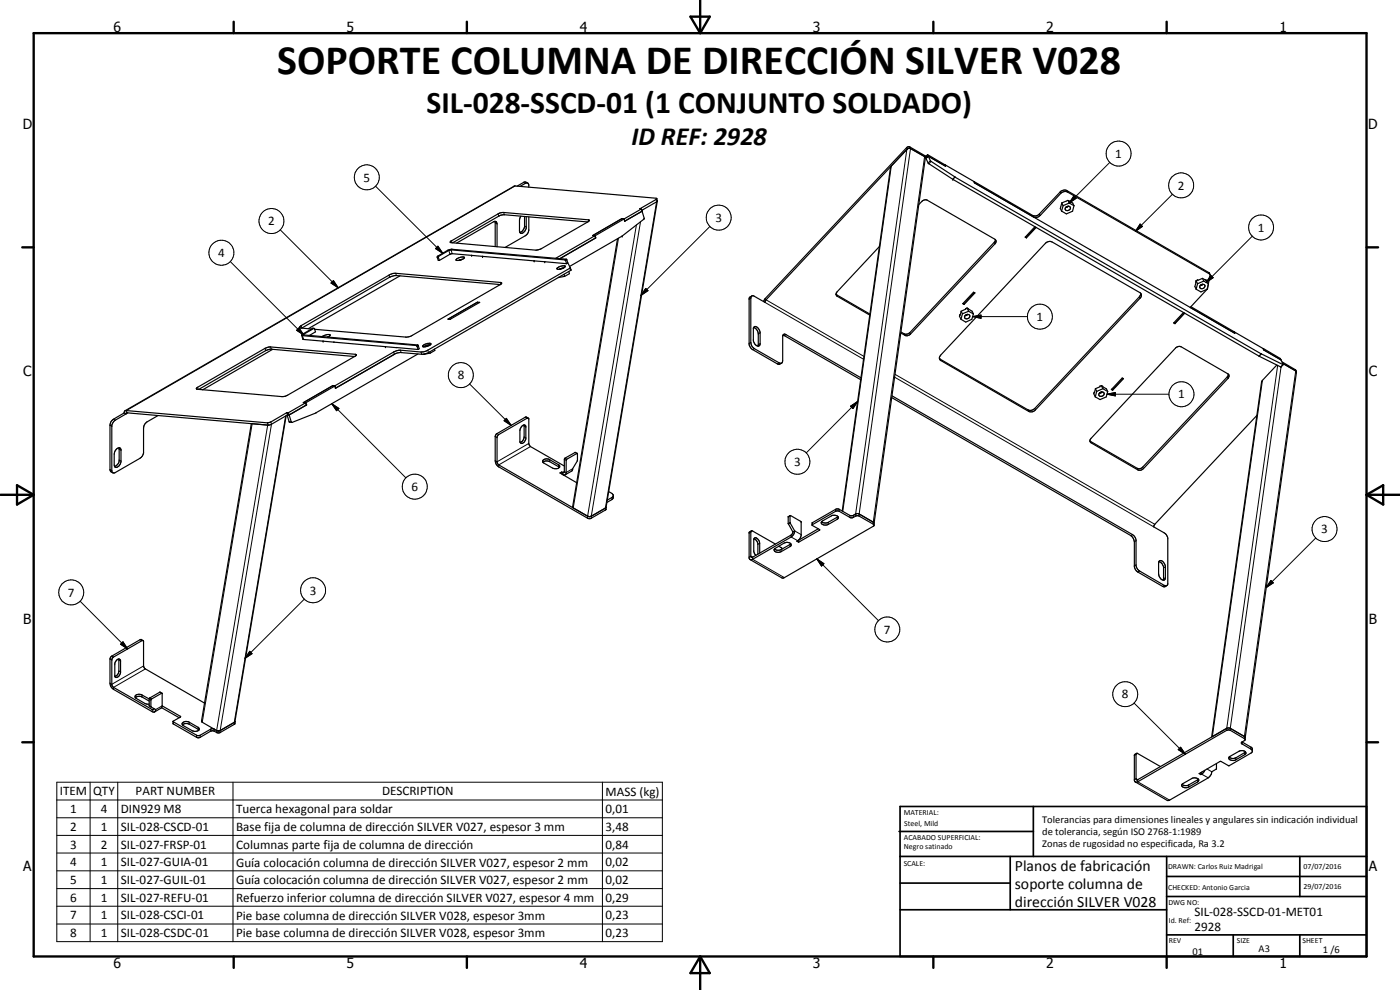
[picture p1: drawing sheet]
<svg xmlns="http://www.w3.org/2000/svg" width="420mm" height="297mm" viewBox="0 0 420 297" stroke-linecap="round" stroke-linejoin="round" font-family="sans-serif">
<g fill="none" stroke="#000" stroke-width=".35">
<path d="M158.4 54.9l-1.1-.3-2.2 1.3M158.4 54.9l.3 .5v.8M158.4 54.9h-.6l-1.7 1M197.1 59.6l.2 .7-.2 .2-4.5 2.6M197.1 59.6l-42.7-3.8-116.9 67.4M197.1 59.6h.1M197.1 59.6l-5 3M267.5 49.8l-.3 .5-14.4 103M272.2 44.7l-42.4 45.4-.2 .6-3.4-1.9h-.6M272.6 44.5l-.5 .4M272.6 44.5l-.3 .2M272.7 44.5h.4"/>
<path d="M273.1 44.5l.2 .1M273.1 44.5h-.5M273.3 44.6l4.2 2.4 .2 .5-15.4 109.5M273.3 44.5l4.9 2.8M278.4 46.4l-.6 .5-4.9-2.9-.7 .2-42.7 45.5-.4 .8M278.4 46.4l.2 .5M278.4 46.4l5.1 3 .2 .4M278.6 46.9l-.7 .6 .8 1.6 7.3 4.7 91.9 53.1 6.5 3.2 .7-.7M278.6 46.9l5.2 3-.2-.5M278.6 46.9l.7 1.5 7.3 4.7M283.6 49.4l8.7 5 .1 .5 34.8 20M283.6 49.4l-.1 .1"/>
<path d="M286.6 53.1h.1M286.6 53.1l91.9 53.1M292.3 54.5h.1M292.3 54.5l.3 .4M292.3 54.5l17.6 10.1 .8 .2 1-.4 6.6-7 .8-.3h.8l43 24.7 .2 .5M131.9 78.1l3.1-1.8 .7-.2 24.6 2.2M131.9 78.1h-.4l-.2-1.2 3.1-1.8 1.1-.3 34.5 3 .4 1.1M131.9 78.1l-.3-.9 .1-.3 3-1.8 .7-.1 34.2 3 .4 1.1M135.3 72.3l14.3-8.2 1.2-.3 26.1 2.3-.4 .4-14 8.1-1.5 .5-25.6-2.3-.3-.1zM137 72.9l11.1-6.4a.65 .65 0 0 1 .8 0 .65 .65 0 0 1 .3 .7v6.8M138.1 78l-.4 .1M138.8 77.8a1.87 1.87 0 0 1-1.9 .1l1.2-.7a.75 .75 0 0 1 1.2 .2l-1.2 .6"/>
<path d="M141.5 76.6h.1M148.5 66.4l.1 7.6M156.3 64.9l-.4 1.1 .1 3.7M157.4 64.9v3.2l-.8 1.4-.6 .2M157.9 65v3.4a1.7 1.7 0 0 1-1.7 1.6l-.2-.3M158.7 65.1v4.1l-.5 1-6.6 4M160.3 78.3l3.2 .2M163.5 78.5h.1M163.5 78.5l6.5 .6M170.4 78.9h.1M170.4 78.9l-.4 .2M170.4 78.9l.7 1.4"/>
<path d="M176.3 66.6l-25.3-2.2-1.3 .5-13.9 8M176.9 66.2h-.1M178 70.7h.1M178 70.7h.6M178.5 70.7l.2 .7-10.6 6.2 10.7-6.2M178.5 70.7l-11.7 6.8M178.6 70.7l.2 .7M178.7 71.4h.1M185.3 71.7l-13.4 80.3 .1 .4 4.9 2.6M186.6 65.6l-8.8 5.1h.7M186.6 65.6l.8 .1M186.6 65.6l.1 .1"/>
<path d="M187.3 65.7l-8.7 5M187.3 65.7h-.7l-8.6 5M187.4 65.7v.6M192.1 62.6h.1M192.1 62.6v.1M192.1 62.7h.1M192.1 62.7h.4M192.5 62.7l.2 .7M192.5 62.7l-5.1 3M192.7 63.4l-5.2 3-.2-.7M192.7 63.4l.6 2.3-6.6 5.1-15.7 9.1M197.3 60.4l-15.4 91.8"/>
<path d="M263.9 74l-12.7 13.5-.3 .8M275.7 61.4l.9-.9a1.45 1.45 0 0 1 1.7-.4l20.2 11.7a.83 .83 0 0 1 .1 1.4l-25.3 27a1.42 1.42 0 0 1-1.7 .4l-1.3-.7M298.7 71.9l-.1 .6-25.6 27.3-.6 .4-.7 .1-1.3-.7M308 71.2v.2M310.1 65.1a1.83 1.83 0 0 0 2.1-.5l6.3-6.8 .9-.3h.8l42.9 24.8M310.6 68l-2.9 3.2 .3 .2M310.8 68.2l-2.8 3-.2-.2M311 68.2l-3 3.2M313.7 73l1-.5 1.1 .1 26.3 15.2a1.01 1.01 0 0 1 .1 1.7l-31.4 33.5-1 .6-1.1-.2-26.3-15.2a1.01 1.01 0 0 1-.1-1.6zM318.2 62.5l.4 .8M318.7 60.9l-.4 1.2M318.7 60.9l.4 .8"/>
<path d="M319.1 61.7l-.5 1.6M320 60.3l-1.3 .6M320.5 60.1l.4 .8M320.6 61.8a.58 .58 0 0 1 .6 .4 .58 .58 0 0 1-.2 .7l-.3 .2h-.8l-.3-.4 .3-.5M320.6 61.8l-.7 .4M320.6 61.8l-.8 .4M320.9 60.3l1 .6 .4 .8M320.9 60.9l1.4 .8M320.9 60.9l-1.8 .8M322.3 61.7l-.4 1.7-1.9 .8-1.4-.9M327.1 74.9l8.8 5.1M335.9 79.9l34.7 20.1-.2-.4"/>
<path d="M90.5 98.4h.1M93.5 98.7l-3.4-.3-.2-.3 27.9-16 1-.1 31.5 2.8 .3 .2-27.9 16-.8 .2-27.5-2.4M94.3 98.6l-.5-.1-3 1.7-.2 .4M120 82.8l-27.4 15.8M134.6 95.7v.1M134.6 95.7l.6 .1M143.3 90.7l-8.9 5.1h.7M143.3 90.7h.7l-8.9 5.1M143.3 90.7h.1M143.8 90.8l-.6-.1-8.6 5M150.1 85.4l-31.8-2.7-1.4 .5-26.3 15.2M167.2 80.5a2.82 2.82 0 0 1 2.4-.6l-.1 .3-.8 .4a1.32 1.32 0 0 1-1.6 0z"/>
<path d="M169.1 80.4l-1.2 .4M169.3 82.3l.1 .6M169.4 82.9l-1.8 .3M170.7 81.4l.2 .7-1.5 .8M171.1 80.3l.2 .8-42.9 24.8-1.4 .4-6.8-.6-1.4 .3-18.1 10.5-.2-.7M171.1 80.3l-42.9 24.9-1.6 .4-6.4-.5-1.3 .2-18.4 10.4M225.6 88.8l-.3 .7v13.2l.2 .8 .9 1.1 7.4 4.3 .8 .1M225.6 88.8l-.6 .4-.2 .4 .1 14 .8 1.2 7.6 4.4 .6 .1 .7-.3M226.1 98.3a2 2 0 0 1 1.5 1.9l-.1 3.7M226.1 98.3a1 1 0 0 1 1.7 .5l.3 1.1v3.2a.68 .68 0 0 1-.4 .7 .68 .68 0 0 1-.8-.2l-.8-1.4zM250.9 88.3l.4 .6 9.7 5.6M250.9 88.3l10.2 5.9"/>
<path d="M288.4 93.4l-.5 1.5 .5 .9M288.4 93.4l.4 .7M288.8 94.1l-.4 1.7M289 91.1l.3 .1M289.3 91.2v.2M289.7 94.7l.9-.3a.77 .77 0 0 1 .1 1.1 .77 .77 0 0 1-1.1 0l-.1-.5zM290.2 92.4l-1.8 1M290.2 92.4l1.5 1 .4 .8M290.2 92.4l.5 1M290.3 94.4l-.5 .2M290.4 94.3l-.8 .4M290.7 93.4l1.4 .8"/>
<path d="M290.7 93.4l-1.9 .7M292.1 94.2l-.4 1.6-1.9 .8-1.4-.8M292.2 87.7l.4 .2-3.3 3.5-.3-.3zM292.4 87.8l-3.1 3.4M342.3 88l-.3 1-31.5 33.6-.9 .5-1.1-.1-26.6-15.4M352.3 96.8l.3 .1M352.5 96.9l.1 .2M355.2 93.8l-3 3.1 .4 .2M355.4 93.9l-2.8 3M355.5 94l-2.9 3.1M359 84.2l-.4 1.8 .4 .8M359 84.2l.4 .9"/>
<path d="M359 86.8l1.4 .8 1.9-.8M359.4 85.1l-.4 1.7M360.1 85.8a.76 .76 0 0 1 .8-.5 .76 .76 0 0 1 .7 .7 .75 .75 0 0 1-.9 .7 .75 .75 0 0 1-.6-.9zM360.9 85.3l-.6 .3M360.9 83.5l1.3 .7 .5 .9M360.9 83.5l-1.9 .7M360.9 83.5l.4 .8M361 85.3l-.8 .3M361.3 84.3l1.4 .8M361.3 84.3l-1.9 .8M362.3 86.8l-5.1 5.4 13.3 7.7-.2-.4-12.9-7.5M362.7 85.2l-.4 1.6"/>
<path d="M362.7 85.1l-.4 1.7M363.1 82.3l-.4 2.8M370.4 99.6l8.6 5 .3 .4 5.2 3M370.4 99.6h.1M59 116.4l21.4-12.2 26.2 2.1 .4 .2-21.3 12.4-1.1 .1-25.3-2.2h-.3zM81.8 104.8l-21 12.2M90.5 100.6l.5 1.3 9.2 .8M90.6 100.6l34.4 3.1 .5 1.2M92.8 100.7l1.9-1.1-.4-1-3.3 1.9 34.4 3 .4 1.1-.3 .3M96.7 101l.6-.3a1.69 1.69 0 0 1 1.8-.1l-.8 .5M98.5 101.1h-.3M99.9 115.7l-8.9 5.1 .7 .1"/>
<path d="M99.9 115.7h.6M99.9 115.7v.1M100.2 102.7l18.7 1.6M100.2 102.7h.1M100.5 115.8l-8.7 5M100.5 115.8h-.7l-8.7 5M100.5 115.7l.2 .8M106.5 107l-25.7-2.2-1.1 .4-20.1 11.6M106.9 106.4h.1M118.9 104.3l6.6 .6M118.9 104.3h.1M125.4 106.2l-30.6 17.7-7.3 2.8"/>
<path d="M127 103.6l1.1-.5a.83 .83 0 0 1 1.2 .2 2.82 2.82 0 0 1-2.5 .6zM128.9 103.7l-1.4 .4M129 105.6l.1 .4M129.1 106l-1.9 .3M129.2 103.5h-1l-1.1 .6M130.4 104.7l.1 .5-1.4 .8M235 100.6l23.3 13.3M235 100.6l.4-.4 .5 .2 22.5 13M235 100.6l-.1 7.6-.3 .8M267.6 119.3l71.8 41.4 .7 .8 .3 1.1v7.5l.3 .8 .7 .7 7.9 4.5 1-.5 .2-.3v-13.8a2.1 2.1 0 0 0-1.1-1.6l-3.2-1.8 .4-.8 30.6-32.7M267.7 118.7l72.2 41.7 .7 .8 .3 .8v7.8l.5 1 8 4.8 .6 .2M328.7 116.6l-.5 1.5 .5 1"/>
<path d="M328.7 116.6l.4 .8M329.1 117.4l-.4 1.7M330.1 117.8a.7 .7 0 0 1 1.2 .2 .7 .7 0 0 1-.7 .9h-.4a.6 .6 0 0 1-.4-.5 .6 .6 0 0 1 .3-.6zM330.5 115.7l-1.8 .9M330.5 115.7l1.6 1 .3 .8M330.5 115.7l.5 .9M330.6 117.6l-.6 .3M330.7 117.6l-.8 .4M331 116.6l1.4 .9M331 116.6l-1.9 .8M332.4 117.5l-.4 1.6-1.9 .8-1.4-.8M333.6 116.8l.2 .1"/>
<path d="M333.8 116.9l.1 .2M336.8 113.4l.4 .2-3.3 3.5-.4-.2zM337 113.5l-3.2 3.4M353 104.3l.9-.4 .6 .2 14 8 .3 .5v.3l-.3 .6-25.3 27.1-.9 .5h-.6l-14.2-8.2-.4-.8zM368.6 112.3l-.3 .8-25.8 27.4-.4 .1-.8-.1-14.2-8.2M378.5 106.2h.1M378.5 106.2l6.6 3.2-.6-1.4M379.1 104.6l5.1 3 .3 .4M379.1 104.6l.2 .4M379.1 104.6h.1M383.2 109.5l-4.6 5.1-15 106.5M384.8 108.6l4 2.3 .3 .6"/>
<path d="M385 109.1l3.9 2.2M388.9 111.3l.2 .2M388.9 111.3l.1 .1M389 111.5l.1 .1M389.1 111.8l-15.4 109.5M389.1 111.5v.3M389.1 111.8l-.1 .1M35.7 134.4l.1 3.9a2.06 2.06 0 0 1-1.4 1.7M35.7 134.4h.3l.3 .5v3.7a1.65 1.65 0 0 1-1.7 1.6l-.2-.2M35.7 134.4a1.9 1.9 0 0 0-1.4 1.9l.1 3.7M37.2 123.9l-3.3 2-.8 1.2-.1 13.8 .2 .5 .7 .5M37.2 123.9l.6 .3"/>
<path d="M37.5 123.2l42.8 3.7 1-.3 4.8-2.8h.5M37.5 123.2l-.3 .7M37.8 124.2l.3-.3 42.4 3.7 1-.3 4.8-2.8h.5M37.8 124.2l-3.4 2-.8 1.2v14l.3 .5M47.4 124.7l-3.5 2-.6 .9-.2 .8v7.5l-.5 1-.6 .6-7.6 4.4h-.5M75.4 127.1l-14.9 89.2 .2 .4 4.3 2.5M75.7 127.1l4.6 .5M85.9 124.7l-15.4 92.5-4.6 2.7h-.7l-.9-.5-.7-.1-3.9 2.1-.7-.2-7-4M86.2 124.6l.6 2 .8 .1M86.6 123.8l.2 .7M86.8 124.5l.7 2.2M91.1 120.8h.1"/>
<path d="M91.1 120.8h.7M91.7 120.9l.2 .6-5.1 3M91.7 120.9l-5.1 2.9M91.8 120.8l.2 .7M91.9 121.5h.1M92 121.5l-5.2 3M156.5 128l.7-.5 .6 .3v3.8a1.16 1.16 0 0 1-.5 1.1 1.16 1.16 0 0 1-1.2 .1l-.1-3.6zM157.3 127.5v3.6a1.85 1.85 0 0 1-1.2 1.7M158.5 125.5h-.3l-8.8 5.1-.2 .5 .1 8 .4 .4 27 15.5M158.5 125.5l-.5-.4-.4 .1-8.7 5.1-.3 .6v7.4l.7 1.4 27.2 15.9h.8l4.4-2.6 .2-.1v-.8M158.5 125.5l.2 .1v7.6l.3 .5 10.4 6.1M163 138.7l.7-.4h.8l3.4 2"/>
<path d="M163 138.1a1.66 1.66 0 0 1 2-.2l2.6 1.5a.65 .65 0 0 1 .3 .9 .65 .65 0 0 1-.8 .3l-1.2-.1-2.9-1.7-.2-.3zM173.1 136.1l-3.1 1.8-.1 4.1-.3 .5M173.2 136l.1 .1M173.2 136l-.1 .1M173.3 136.1a4.9 4.9 0 0 1-1.4 4.5l-.3 .8-2 1.1M173.3 136.1l-.7-.4-3.1 1.8-.1 4.1-.3 .3-.5-.3M168.6 141.6v.6M168.6 141.6l-.5 .3 4.9 2.9M168.9 142.4l.7 .1M176.7 155h.2M181.7 152.4l-4.8 2.6M181.8 152.4h-.1"/>
<path d="M181.9 152.2l-.2 .2M182.7 147.5l1.4 1v.9l-2 1.3M184.1 148.8l-1.9 1.3M225.5 159.3l-.7 .5v7.6l.3 .5M225.5 159.3l-.2 .3v7.3l.2 .4 11.9-6.8 .5-.9M225.5 159.3l7.2 3.9M237.1 154.7l3.3 1.9v4.1l-.3 .8-.5 .6M237.1 154.7a4.7 4.7 0 0 0 1.4 4.6M237.1 154.7l-.6 .3v2.1l1.4 2.5M238.5 159.3l-.3 1-.8 .8-11.5 6.7-.8 .1M238.5 159.3l-.6 .3M243.7 157.6h.1"/>
<path d="M243.7 157.5l7.1-4.1 .7-.1 3.8 2.1 .6-.1 1.2-.6 .6 .1 4.4 2.5 .2 .3M243.8 157.6l2.2 1.4-6.3 3.7M245.6 158.7l-5.9 3.4M246.5 156.6l3.2-1.9 .9-.1a.7 .7 0 0 1 .8 .4 .7 .7 0 0 1-.2 .8l-2.6 1.6a1.38 1.38 0 0 1-2.1-.7zM251.5 155l-2.9 1.7a1.75 1.75 0 0 1-2-.2M256.1 154.6l-.9 .1-3.3-1.9-.8-.1-7.3 4.1-.1 .8M256.1 154.6l1.4-.5 4.8 2.9M256.8 154.2l-.7 .4M262.3 157.6l-27.3 15.9-9.9-5.6M262.3 157v.6M226.3 161.7l.6 .3 .5 1.1v3.2M228 166v-3a1.41 1.41 0 0 0-1.6-1.5l-.2 .3v3.7l.7 1.1"/>
<path d="M232.5 164.6l2.8-1.7a1.27 1.27 0 0 1 2.1 .8l-3 1.8a1.38 1.38 0 0 1-2.1-.6zM233.7 163.9l1.1 .8M237.3 163.2l-3.3 1.9h-.8l-.8-.4M239.6 162.1h.1M239.6 162.1l-.5 .3 .6 .3M239.7 162.1v.6M347.8 168.5l1 .7 .4 .7v4.2M347.9 168.4l.3-.2a1.73 1.73 0 0 1 1.5 1.9v3.7a1 1 0 0 1-1.7-.6l-.3-1zM35 198l.8-.3 .4 .5v3.6a1.36 1.36 0 0 1-1.6 1.4l-.2-4zM35.6 197.7v4.1l-.6 .9-.5 .3M43 192.2l.1 7.6 .4 .8 17.9 10.3M43 192.2h-.4l-8.9 5.3-.1 8 .5 .7 11.7 6.8 .4-.4"/>
<path d="M43 192.2l-.7-.3h-.3l-8.8 5.3-.2 .5 .1 7.8 1 1.3 11.6 6.7 .7 .1M40.6 209.3l.6-.3h1l2.6 1.4M44.8 209.7v2.1l.6 .3M44.8 209.7l-2.2-1.2a1.32 1.32 0 0 0-2.1 .7l3 1.9 1.3 .1M45.4 212.1l1.3 .8-.3 .7M48.5 212.3l5.3 3M48.6 208l-3.2 1.8v2.3M48.6 208l.1 3.8M48.6 208l-.6-.3-3.2 2M48.7 211.8l5.5 3.3-2.3 1.4M48.7 211.8l-.4 .7-1.9 1.1M51.9 216.5l.1 .7"/>
<path d="M51.9 216.5l7.2 4.2h.8l3.5-2h.8l.8 .5M52 217.2h.1M54.7 217l.2-.3a1.6 1.6 0 0 1 1.9 0l2.7 1.5a.61 .61 0 0 1 .3 .7 .61 .61 0 0 1-.7 .5l-.7 .1-.7-.3-2.7-1.5-.3-.2zM54.8 217.5l.8-.4h.7l3.4 1.9M70.4 216.7l-4.3 2.5h-1.1M70.5 216.6l-.1 .1M70.5 216.5l-.1 .2M368.2 218.5l.9-.1 4.6 2.9M368.2 218.5l-4.4 2.5M368.2 218.5l-27 15.5-.3-.2 .2-7.7M341.1 226.1l-.7 .5v7.6l.3 .4M341.1 226.1l.2-.1 7 4"/>
<path d="M354.8 235.2l2.9-1.6a1.19 1.19 0 0 1 1.2-.3 1.19 1.19 0 0 1 .8 1.1l-2.9 1.7a1.35 1.35 0 0 1-2.1-.6zM359.7 233.8l-3.4 1.9h-.8l-.8-.4M360.4 231.8v.6M361.6 231.1l-.8 1.1-.4 .2M365.1 229.1v1.6l-1.4 .9-.2 .7-.9 1.1-11.8 6.8h-.5l-9.6-5.6M366.4 228.5l-6.5 3.6 .5 .3M366.4 228.5h.1M368.8 227.2l3-1.8a1.28 1.28 0 0 1 2.1 .7l-3 1.9a1.65 1.65 0 0 1-2.1-.5zM372.8 222.6l-.3 .3 .1 .2 3 1.8 .3 .4M372.8 222.6l2.8 1.7 .3 1M373.7 221.9l-4.5-2.8h-1l-26.8 15.5h-.7M373.7 221.9l-.9 .7"/>
<path d="M373.7 221.3v.6M373.8 225.6l-2.9 1.8a1.82 1.82 0 0 1-2-.2M375.9 225.3l-.3 .5-6.7 3.9-2.4-1.2"/>
</g>
<g fill="none" stroke="#000" stroke-width=".3">
<path d="M112.7 55.9l20.2 20.1M154.6 55.8l-116.7 67.4 .2 .7M157.1 54.7l.5 .3M196.9 59.9l.2 .6M267.5 49.8l-14.6 103.6M272.1 44.3l.1 .4M272.1 44.9l-15.3 109.3M273.1 44.1l.2 .5-15.5 110.3M277.5 47l-15.4 110.3M277.8 46.9l.2 .4M278 46.8l.2 .4M279.2 48.2l-.7 .7"/>
<path d="M279.4 48.4l-.6 .7M286.6 53.1l-.6 .7M318.2 57.6l.1 .4M320.2 57.2l.2 .4M322.3 58.8l.7 .7-2.1 1.4zM333.1 48.7l-12.2 12.2M351.9 58.3l-11.1 11.1M69.1 78.5l22 22M84.1 69l17.4 17.4M130.7 74.6l.7-.7 1.5 2.1zM131.2 77.2h.4M131.3 76.9h.4"/>
<path d="M131.4 73.9l1.5 2.1-2.2-1.4zM134.4 75.1h.3l.3 1.2M135.5 72.3l.2 .5M135.7 74.8l-.3 .2 .3 1.1M148.6 66.8l.6 .4M149.5 64.2l.2 .7M151.2 63.8l.2 .6M157.4 67.8l.5 .3M169.9 77.8l-.4 .2M170.1 78l-.4 .2M176.6 66l.1 .4M185.6 71.5l-13.6 80.9"/>
<path d="M191 67.5l-14.7 87.4M192.1 62.6v.1M192.2 66.5l-14.8 89M192.8 63l-.1 .5M197.1 60.5l-15.4 92.5M213.1 67.9l-20.7 20.7M298.4 72.7l.2 .5M309.9 64.6l.2 .5M311.9 64.2l.3 .4M318.3 62.1l-.1 .4M320 60.3l.5-.2 .4 .2M342.2 67.2l.6 .7-2 1.5z"/>
<path d="M375.8 70.9l-13.8 13.9M89 99.1l.7-.7 1.4 2.1zM89.7 98.4l1.4 2.1-2.1-1.4zM90.4 97.7l.2 .7M93.8 98.5l.4 .1M99.3 84.9l.8-.7 1.4 2.2zM100.1 84.2l1.4 2.2-2.2-1.5zM116.7 82.5l.2 .7M118.8 82l.1 .7M150.2 84.8l.1 .5M171 80.5l.2 .7M193.8 86.5l.7 .7-2.1 1.4z"/>
<path d="M225.3 89.5l-.5 .3M228.1 99.9l-.5 .3M229.6 90.7l29.6 17.1M229.7 89.5l.2 .5 29.4 16.9M251.1 88.5l.2 .4M273 99.8l.3 .4M291.9 95l2.5-.5v1zM291.9 95h16.4M342 89l.2 .5M362.8 81.8l.2 .4M363.4 82.6l.7 .7-2.1 1.5zM59.3 116.2l.2 .6"/>
<path d="M79.5 104.5l.2 .7M81.2 104.1l.2 .7M90.8 100.2l.4 .3M91.1 100.5l-.3 .2 .3 1.2M106.6 106.3l.2 .5M118.1 105.6l.3 .7M120.2 105.1l.2 .7M125.3 103.5l-.3 .2M125.5 103.8l-.3 .1M126.4 105.6l.2 .7M128.4 105.1l.2 .7M140.9 115.2l12.5 12.4"/>
<path d="M225.3 102.7l-.5 .3M226.4 104.6l-.5 .3M228.1 103.1l-.5 .3M233.8 108.9l-.5 .3M235.9 100.4l-.5 .3M268.5 113.2l77.7 44.9M268.6 112.3l78 45M271.3 100.2l.3 .4M282.2 107.8l.2 .4M332.2 118.3l2.5-.5v1zM332.2 118.3h18.6M368.3 113.1l.2 .4"/>
<path d="M377.9 106.8l.6-.6-.6 .7M378.9 114.1l-15.1 106.9M383.4 109.6l-15.2 109.5M384.5 110.1l-15.3 109M385 109.4l-.6 .7M388.7 110.9l.2 .4-15.4 110.3M33 127.6l.6 .3M34.1 125.8l.5 .3M35.8 138l.5 .3M35.8 134.8l.5 .3M38.4 123.9l-.6 .3M75.7 127.1l-15 89.6"/>
<path d="M80.3 126.9l.2 .7M80.3 127.6l-15.3 92.2M81.3 126.6l.2 .7-15.4 92.5M85.7 124.8l-15.4 92.5M86.1 123.8l.2 .7M86.2 123.8l.2 .7M86.8 126.5l.6 .1M99.6 121.2l2.1 1.4-.7 .6zM99.6 121.2l22.2 22.2M148.6 131l.6 .3M149.2 130.1l.5 .3M152 125.5l1.4 2.1-2.1-1.4z"/>
<path d="M157.3 127.8l.5 .3M157.3 131.1l.5 .3M157.6 125.2l.6 .3M158.7 133.1l-9.5 5.5-.6-.3M159.2 134l-9.5 5.5v.6M165 137.9v.6M167.6 139.4v.6M169.4 137.8l.5 .3M169.6 137.5l.5 .3M172.6 135.8l.5 .3M255.3 121.9l2.1-1.4-1.4 2.1zM257.4 120.5l-15.4 15.4"/>
<path d="M308.5 123l.2 .4M310.5 122.6l.3 .4M327.3 132.5l.2 .4M33 140.9l.6 .3M171.9 140.6l-2 1.2-.5-.3-.5 .3v.6M176.3 154.9v.6M183.6 149.3v.6M225.3 159.6l-.5 .3M237.1 156.8l-.6 .3M237.1 154.8l-.6 .3M237.1 156.9l-.5 .3M238.5 159.3l1.9 1.1"/>
<path d="M243.8 156.8v.6M245.9 158.9v.2M248.6 156.7v.7M250.8 152.8v.6M251.2 155.2v.6M251.9 152.8v.6M255 154.6v.6M256.1 154.6v.6M256.8 154.2v.7M341.3 140.5l.1 .5M342.9 140.2l.3 .4M91.3 179.7l-17.8 17.8"/>
<path d="M224.8 167.2l.5-.3 .6 .3v.6l9.5 5.5M228 163l-.6 .3M234.4 164.9v.6M237.1 163.4v.6M237.4 160.5v.6l2 1.1M245.1 167.7l2.2 1.4-.8 .7zM245.1 167.7l18.5 18.5M339.9 160.4l-.5 .3M340.9 162.3l-.5 .3M340.9 169.5l-.5 .3M342 171.3l-.6 .3M349.4 175.6l-.5 .3"/>
<path d="M349.7 173.4l-.5 .3M349.7 170.1l-.5 .3M381.4 174.2l.7 .7-2.1 1.4zM394.9 161.4l-14.9 14.9M24 180.4l14.3 14.3M33 197.7l.6 .3M33.6 196.8l.5 .3M35.7 198l.5 .4M36.2 193.3l.7-.7 1.4 2.1zM36.9 192.6l1.4 2.1-2.1-1.4zM42 191.9l.6 .3M43.1 199.8l-9.5 5.5-.6-.3"/>
<path d="M75 195.4l.6 .7-2.1 1.4zM35.7 201.3l.5 .3M42.6 208.5v.6M43.6 200.7l-9.5 5.5v.6M44.8 211.7l.5 .3M44.8 209.7l.5 .4M44.9 209.4l.6 .3M46.2 212.6l-.5 .3v.6M48 207.7l.5 .3M48.7 211.8l-2 1.1M52 216.6v.6M54.1 214.9v.2"/>
<path d="M56.8 216.7v.6M59.5 218.2v.6M63.2 218.8v.6M64.3 218.8v.6M340.3 210.9l15.5 15.4M17 234.7h181.8v47.8h-181.8zM27 234.7v47.8M35.3 234.7v47.8M59 220.6v.6M60.1 220.6v.6M69.9 234.7v47.8M180.8 234.7v47.8"/>
<path d="M340.4 233.9l.5-.3 .5 .3v.7l9.6 5.5M340.9 226.4l-.5 .3M353.6 224.9l.7-.7 1.5 2.1zM356.8 235.5v.6M359.4 234v.6M360.6 231.6v.7l2 1.1M362.2 230.7l1.5 .9M370.9 227.4v.6M372.8 222.6v.6M373.5 225.8v.6M375.4 224.2v.5M17 240h181.8"/>
<path d="M17 245.4h181.8M17 250.7h181.8M17 255.9h181.8M17 261.3h181.8M17 266.6h181.8M17 271.9h181.8M17 277.2h181.8"/>
<circle cx="110.1" cy="53.2" r="3.8"/>
<circle cx="335.7" cy="46.1" r="3.7"/>
<circle cx="354.5" cy="55.6" r="3.7"/>
<circle cx="66.5" cy="75.8" r="3.8"/>
<circle cx="81.5" cy="66.3" r="3.7"/>
<circle cx="215.7" cy="65.3" r="3.7"/>
<circle cx="378.5" cy="68.2" r="3.7"/>
<circle cx="312.1" cy="95" r="3.8"/>
<circle cx="138.3" cy="112.6" r="3.7"/>
<circle cx="354.6" cy="118.3" r="3.8"/>
<circle cx="239.3" cy="138.6" r="3.8"/>
<circle cx="124.5" cy="146" r="3.8"/>
<circle cx="397.5" cy="158.7" r="3.7"/>
<circle cx="21.4" cy="177.7" r="3.8"/>
<circle cx="94" cy="177.1" r="3.7"/>
<circle cx="266.3" cy="188.9" r="3.8"/>
<circle cx="337.7" cy="208.3" r="3.7"/>
</g>
<g fill="#000">
<circle cx="286" cy="53.8" r=".18"/>
<circle cx="141.6" cy="76.6" r=".18"/>
<circle cx="144.8" cy="76.9" r=".18"/>
<circle cx="160.3" cy="78.3" r=".18"/>
<circle cx="163.5" cy="78.5" r=".18"/>
<circle cx="186.7" cy="70.8" r=".18"/>
<circle cx="97" cy="102.4" r=".18"/>
<circle cx="115.7" cy="104" r=".18"/>
<circle cx="173.3" cy="136.1" r=".18"/>
</g>
<g fill="none" stroke="#000" stroke-width=".71">
<path d="M10.1 9.9h400v277.1h-400zM70.1 6.5v3.4M140.1 6.5v3.4M207.2 5h5.8l-2.9 4.9zM210.1 0v9.9M280.1 6.5v3.4M350.1 6.5v3.4M6.7 74.2h3.4M410.1 74.2h3.5M.1 148.5h10M5.1 145.6l5 2.9-5 2.9zM410.1 148.5h10"/>
<path d="M410.1 148.5l5-2.9v5.8zM6.7 222.7h3.4M410.1 222.7h3.5M70.1 287v3.4M140.1 287v3.4M210.1 287v10M210.1 287l2.9 5h-5.8zM280.1 287v3.4M350.1 287v3.4"/>
</g>
<g fill="none" stroke="#000" stroke-width=".51">
<path d="M269.8 249.5h40.3M270.1 242h140v45h-140zM270.1 257h140M303.2 257v16M310.1 242v15M350.1 257v30M390.1 257v12M270.1 265h33.1M270.1 273h80M350.1 269h60M350.1 263h60M350.1 280.5h60"/>
<path d="M370.1 280.5v6.5M390.1 280.5v6.5"/>
</g>
<g fill="#000">
<path d="M322.3 58.8l.7 .7-2.1 1.4zM131.4 73.9l1.5 2.1-2.2-1.4zM342.2 67.2l.6 .7-2 1.5zM89.7 98.4l1.4 2.1-2.1-1.4zM100.1 84.2l1.4 2.2-2.2-1.5zM193.8 86.5l.7 .7-2.1 1.4zM291.9 95l2.5-.5v1zM363.4 82.6l.7 .7-2.1 1.5zM332.2 118.3l2.5-.5v1zM99.6 121.2l2.1 1.4-.7 .6zM152 125.5l1.4 2.1-2.1-1.4zM255.3 121.9l2.1-1.4-1.4 2.1z"/>
<path d="M245.1 167.7l2.2 1.4-.8 .7zM381.4 174.2l.7 .7-2.1 1.4zM36.9 192.6l1.4 2.1-2.1-1.4zM75 195.4l.6 .7-2.1 1.4zM353.6 224.9l.7-.7 1.5 2.1z"/>
</g>
<text font-size="12.6" x="83.2" y="22.2">SOPORTE COLUMNA DE DIRECCIÓN SILVER V028</text>
<text font-size="9.4" x="128" y="34">SIL-028-SSCD-01 (1 CONJUNTO SOLDADO)</text>
<text font-size="7.9" x="189.5" y="43.5">ID REF: 2928</text>
<g font-size="4.7">
<text x="304.6" y="261.2">Planos de fabricación</text>
<text x="304.6" y="266.6">soporte columna de</text>
<text x="304.6" y="272">dirección SILVER V028</text>
</g>
<g font-size="4.2">
<text x="34" y="9.6">6</text>
<text x="104" y="9.6">5</text>
<text x="174" y="9.6">4</text>
<text x="244" y="9.6">3</text>
<text x="314" y="9.6">2</text>
<text x="384" y="9.6">1</text>
<text x="6.8" y="38.7">D</text>
<text x="410.6" y="38.7">D</text>
<text x="7" y="112.9">C</text>
<text x="410.8" y="112.9">C</text>
<text x="7" y="187.1">B</text>
<text x="410.8" y="187.1">B</text>
<text x="7" y="261.4">A</text>
<text x="410.8" y="261.4">A</text>
<text x="34" y="290.4">6</text>
<text x="104" y="290.4">5</text>
<text x="174" y="290.4">4</text>
<text x="244" y="290.4">3</text>
<text x="314" y="290.4">2</text>
<text x="384" y="290.4">1</text>
</g>
<g font-size="3.9">
<text x="334.7" y="47.4">1</text>
<text x="109.1" y="54.5">5</text>
<text x="353.5" y="56.9">2</text>
<text x="80.5" y="67.6">2</text>
<text x="214.7" y="66.6">3</text>
<text x="377.5" y="69.5">1</text>
<text x="65.5" y="77.1">4</text>
<text x="311.1" y="96.3">1</text>
<text x="137.4" y="113.8">8</text>
<text x="353.6" y="119.5">1</text>
<text x="238.3" y="139.8">3</text>
<text x="123.5" y="147.3">6</text>
<text x="396.5" y="160">3</text>
<text x="20.4" y="179">7</text>
<text x="93" y="178.4">3</text>
<text x="265.3" y="190.1">7</text>
<text x="336.7" y="209.5">8</text>
<text x="18" y="238.6">ITEM</text>
<text x="28" y="238.6">QTY</text>
<text x="40.7" y="238.6">PART NUMBER</text>
<text x="114.7" y="238.6">DESCRIPTION</text>
<text x="181.7" y="238.8">MASS (kg)</text>
<text x="21.1" y="244">1</text>
<text x="30.2" y="244">4</text>
<text x="36.3" y="244">DIN929 M8</text>
<text x="70.9" y="244.1">Tuerca hexagonal para soldar</text>
<text x="181.7" y="244">0,01</text>
<text x="21.1" y="249.3">2</text>
<text x="30.2" y="249.3">1</text>
<text x="36.3" y="249.3">SIL-028-CSCD-01</text>
<text x="70.9" y="249.3">Base fija de columna de dirección SILVER V027, espesor 3 mm</text>
<text x="181.7" y="249.3">3,48</text>
<text x="21.1" y="254.6">3</text>
<text x="30.2" y="254.6">2</text>
<text x="36.3" y="254.6">SIL-027-FRSP-01</text>
<text x="70.9" y="254.7">Columnas parte fija de columna de dirección</text>
<text x="181.7" y="254.6">0,84</text>
<text x="21.1" y="259.9">4</text>
<text x="30.2" y="259.9">1</text>
<text x="36.3" y="259.9">SIL-027-GUIA-01</text>
<text x="70.9" y="260">Guía colocación columna de dirección SILVER V027, espesor 2 mm</text>
<text x="181.7" y="259.9">0,02</text>
<text x="21.1" y="265.2">5</text>
<text x="30.2" y="265.2">1</text>
<text x="36.3" y="265.2">SIL-027-GUIL-01</text>
<text x="70.9" y="265.3">Guía colocación columna de dirección SILVER V027, espesor 2 mm</text>
<text x="181.7" y="265.2">0,02</text>
<text x="21.1" y="275.8">7</text>
<text x="21.1" y="270.6">6</text>
<text x="30.2" y="275.8">1</text>
<text x="30.2" y="270.5">1</text>
<text x="36.3" y="275.8">SIL-028-CSCI-01</text>
<text x="36.3" y="270.6">SIL-027-REFU-01</text>
<text x="70.9" y="270.6">Refuerzo inferior columna de dirección SILVER V027, espesor 4 mm</text>
<text x="70.9" y="275.9">Pie base columna de dirección SILVER V028, espesor 3mm</text>
<text x="181.7" y="270.6">0,29</text>
<text x="181.7" y="275.8">0,23</text>
<text x="358.5" y="275">SIL-028-SSCD-01-MET01</text>
<text x="21.1" y="281.2">8</text>
<text x="30.2" y="281.2">1</text>
<text x="36.3" y="281.2">SIL-028-CSDC-01</text>
<text x="70.9" y="281.2">Pie base columna de dirección SILVER V028, espesor 3mm</text>
<text x="181.7" y="281.2">0,23</text>
<text x="358.5" y="279.4">2928</text>
</g>
<g font-size="3.1">
<text x="312.7" y="246.8">Tolerancias para dimensiones lineales y angulares sin indicación individual</text>
<text x="312.7" y="250.4">de tolerancia, según ISO 2768-1:1989</text>
<text x="312.7" y="254">Zonas de rugosidad no especificada, Ra 3.2</text>
<text x="357.9" y="286.4">01</text>
<text x="377.7" y="285.6">A3</text>
<text x="397" y="285.9">1 /6</text>
</g>
<g font-size="2.4">
<text x="271.2" y="244.4">MATERIAL:</text>
<text x="271.3" y="252">ACABADO SUPERFICIAL:</text>
<text x="271.4" y="247.9">Steel, Mild</text>
<text x="271.3" y="254.6">Negro satinado</text>
<text x="271.2" y="259.7">SCALE:</text>
<text x="350.6" y="260.8">DRAWN: Carlos Ruiz Madrigal</text>
<text x="391.2" y="260.6">07/07/2016</text>
<text x="350.6" y="267">CHECKED: Antonio Garcia</text>
<text x="391.2" y="266.7">29/07/2016</text>
<text x="350.6" y="271.4">DWG NO:</text>
<text x="350.8" y="276.9">Id. Ref:</text>
<text x="350.8" y="282.8">REV</text>
<text x="371.2" y="282.9">SIZE</text>
<text x="390.9" y="282.9">SHEET</text>
</g>
</svg>
